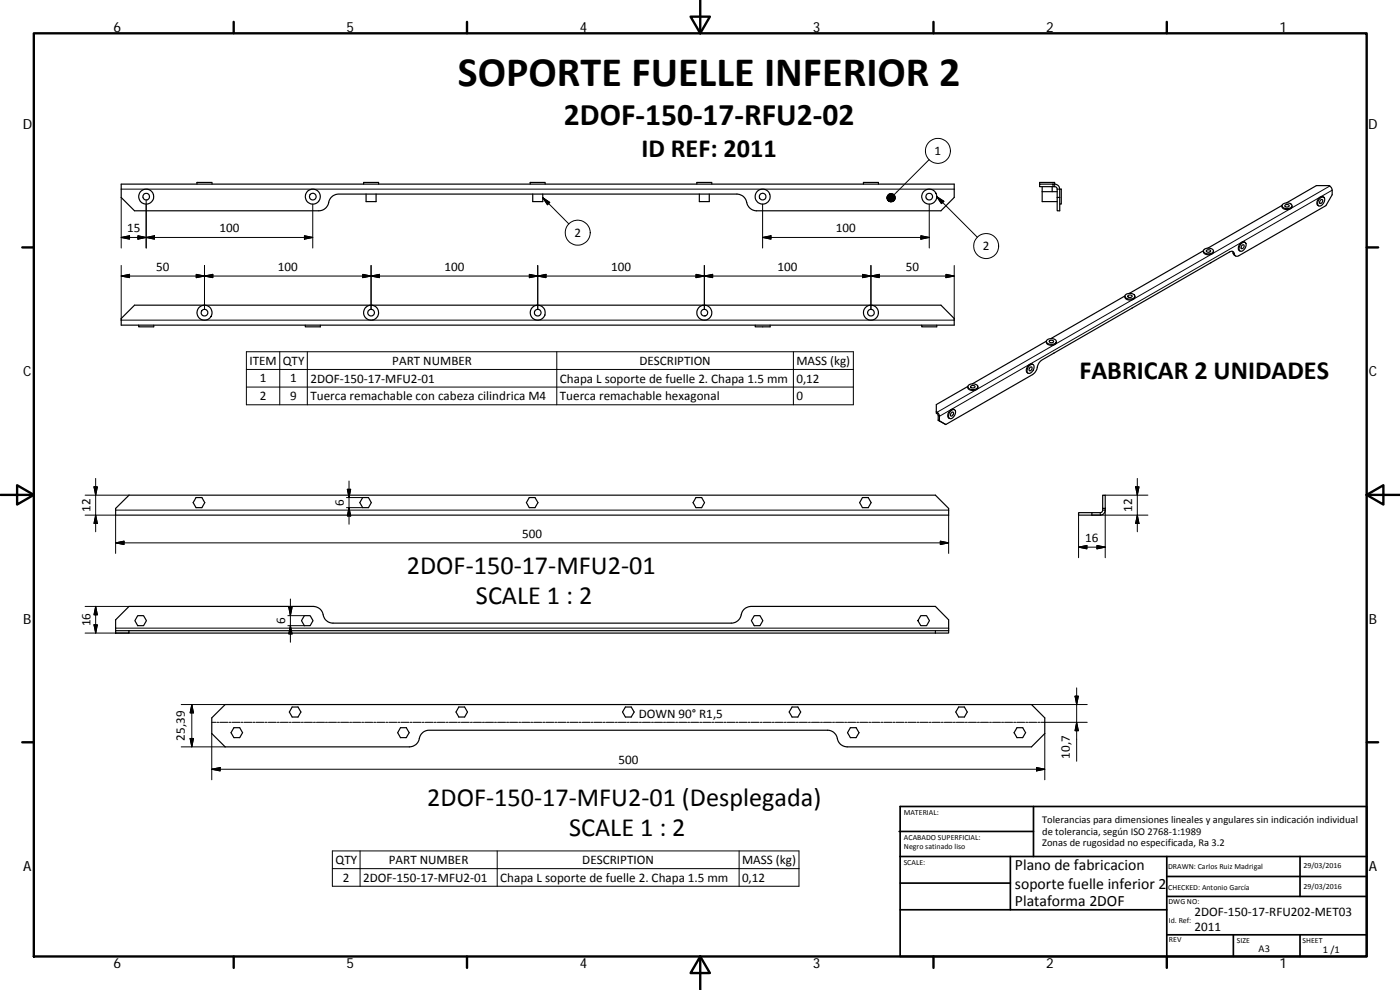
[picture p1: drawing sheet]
<svg xmlns="http://www.w3.org/2000/svg" width="420mm" height="297mm" viewBox="0 0 420 297" stroke-linecap="round" stroke-linejoin="round" font-family="sans-serif">
<g fill="none" stroke="#000" stroke-width=".36">
<path d="M36.4 55.2h250v4l-4 4h-55.3a3.4 3.4 0 0 1-3.3-3.3 2.99 2.99 0 0 0-2.6-1.7h-119.6a3.4 3.4 0 0 0-3.2 3.3 2.99 2.99 0 0 1-2.7 1.7h-55.3l-4-4zM59.1 55.2v-.5h4.5v.5M109.1 55.2v-.5h4.5v.5M109.9 58.2v2.3h3v-2.3M159.1 55.2v-.5h4.5v.5M159.9 58.2v2.3h3v-2.3M209.1 55.2v-.5h4.5v.5M209.9 58.2v2.3h3v-2.3M259.1 55.2v-.5h4.5v.5M312 55.2v-.5h4.5v.5M312 55.2h4v.8h-4zM312.8 57.5v3h4.5"/>
<path d="M312.8 56v1.5M312.8 57.5h4.5M315.8 56v1.5M316 56h.7l.5 .4 .1 2.8M316 55.2h.5M316.5 55.2a1.52 1.52 0 0 1 1.5 1.5M317.3 59.2h.7M318 56.7h.5v4.5h-.5M318 56.7v6.5h-.7v-4M396.2 59.5a.82 .82 0 0 1 1.2-.2 .82 .82 0 0 1 0 1.2 1.3 1.3 0 0 1-1.8 1.1 1.96 1.96 0 0 1 .6-2.1zM396.4 60a.43 .43 0 0 1 .6 .1 .43 .43 0 0 1-.2 .6l-.3 .3a.39 .39 0 0 1-.5-.1 .39 .39 0 0 1 .1-.6zM397.3 59.2a1.58 1.58 0 0 0-2.1 1.7l.1 .5 .5 .4"/>
<path d="M361.2 75.3a1.6 1.6 0 0 0 2.5 .9l.4-.3 .1-.6M361.2 75.2l-22.3 12.8M361.4 74.8a1.89 1.89 0 0 1 2.8 .5 1.76 1.76 0 0 1-3 0zM362.2 75.1a.58 .58 0 0 1 .7-.2 .58 .58 0 0 1 .3 .6 .65 .65 0 0 1-.7 .2 .65 .65 0 0 1-.4-.5zM363.4 78.8l-.1 .1M369.9 75.4l.4 1.1 .5 .3M372.5 73.1a.8 .8 0 0 1 1.2-.3 .8 .8 0 0 1 .2 1.2 1.42 1.42 0 0 1-1.9 1.2 1.8 1.8 0 0 1 .5-2.1zM372.8 73.5a.48 .48 0 0 1 .7 .4 .48 .48 0 0 1-.4 .6 .37 .37 0 0 1-.6 0 .37 .37 0 0 1 0-.5zM373.7 72.7a1.56 1.56 0 0 0-2.1 1.8l.1 .4 .5 .4M384.7 61.7a1.58 1.58 0 0 0 2.6 .9l.3-.2 .1-.7M384.8 61.6l-22.3 12.8M384.9 61.4a1.81 1.81 0 0 1 2.8 .4 1.72 1.72 0 0 1-3-.1z"/>
<path d="M385.6 61.6a.7 .7 0 0 1 .7-.3 .7 .7 0 0 1 .6 .5 .67 .67 0 0 1-.7 .3 .67 .67 0 0 1-.6-.5zM386.1 60.9l9-5.2h3.8a1.53 1.53 0 0 1 .9 1.4v1.3l-1.9 3.3-26.1 15a.96 .96 0 0 1-1.1 .1 .96 .96 0 0 1-.4-1.1l-.6-.3-.7 .2-56.3 32.4-.8 .8-.8 2.2-1.2 1.4-26.1 15M40.4 91.6h242l4 4v2h-250v-2zM41.6 97.6v.5h4.5v-.5M91.6 97.6v.5h4.5v-.5M226.6 97.6v.5h4.5v-.5M276.6 97.6v.5h4.5v-.5M337.6 88.9a1.54 1.54 0 0 0 2.6 .9l.4-.5v-.4M337.6 88.8l-22.2 12.8M337.8 88.4a1.71 1.71 0 0 1 2.8 .6 1.84 1.84 0 0 1-3-.1zM338.5 88.7a.73 .73 0 0 1 1.3 .3 .69 .69 0 0 1-.8 .3 .69 .69 0 0 1-.5-.6zM339.9 92.4l-.2 .1"/>
<path d="M290.5 116a1.58 1.58 0 0 0 2.5 .9l.4-.4 .1-.5M290.5 116l-9.5 5.4v2.6l.6 .6v1.5M290.7 115.6a1.96 1.96 0 0 1 2.8 .4 1.68 1.68 0 0 1-1.6 .9 1.68 1.68 0 0 1-1.4-1zM291.3 115.9a.69 .69 0 0 1 .7-.3 .69 .69 0 0 1 .6 .6 .7 .7 0 0 1-.8 .2 .7 .7 0 0 1-.5-.5zM309 109.7a.78 .78 0 0 1 1.1-.3 .78 .78 0 0 1 .2 1.1 1.41 1.41 0 0 1-2 1.3 2.03 2.03 0 0 1 .7-2.1zM309.1 110.2a.37 .37 0 0 1 .6 0 .37 .37 0 0 1 0 .5 .45 .45 0 0 1-.4 .5 .45 .45 0 0 1-.5-.3zM310 109.4a1.58 1.58 0 0 0-2 1.7l.1 .5 .4 .4M314 102.5a1.58 1.58 0 0 0 2.6 .9l.4-.5v-.4M314 102.4l-22.2 12.8M314.3 102a1.72 1.72 0 0 1 2.7 .6 1.83 1.83 0 0 1-3-.1zM314.9 102.3a.61 .61 0 0 1 .8-.3 .61 .61 0 0 1 .3 .7 .63 .63 0 0 1-.7 .2 .63 .63 0 0 1-.4-.6zM316.3 105.9l-.1 .1"/>
<path d="M281 123.6a1.5 1.5 0 0 1 .9 1.3v1.4M281.6 126.1l2.2 1.3M281.6 126.1l.3 .2M281.9 126.3l1.9 1.1M285.5 123.2a.77 .77 0 0 1 1.1-.2 .77 .77 0 0 1 .1 1.1 1.47 1.47 0 0 1-1.9 1.4 1.85 1.85 0 0 1 .7-2.3zM285.6 123.8a.36 .36 0 0 1 .5-.1 .36 .36 0 0 1 0 .6 .46 .46 0 0 1-.3 .5 .46 .46 0 0 1-.6-.3zM286.5 123a1.56 1.56 0 0 0-2.1 1.7l.1 .4 .5 .4M34.7 152.5l4-3.9h242l4 3.9v2.1h-250zM58.8 149.3h1.8l.9 1.5-.9 1.5h-1.8l-.8-1.5zM108.8 149.3h1.8l.8 1.5-.8 1.5h-1.8l-.8-1.5zM158.8 149.3h1.8l.8 1.5-.8 1.5h-1.8l-.8-1.5zM208.9 149.3h1.7l.8 1.5-.8 1.5h-1.7l-.9-1.5z"/>
<path d="M258.8 149.3h1.8l.8 1.5-.8 1.5h-1.8l-.8-1.5zM327.7 153.8v.8M330.9 152.5v.7l-.5 .6h-2.7M330.9 148.6h.8v3.9h-.8zM331.7 152.5a1.62 1.62 0 0 1-1.5 2.1h-6.5v-.8h4M34.7 189.2v-3.2l4-4.1h55.3a3.4 3.4 0 0 1 3.2 3.4 2.93 2.93 0 0 0 2.7 1.7h119.6a3.4 3.4 0 0 0 3.2-3.3 2.93 2.93 0 0 1 2.7-1.8h55.3l4 4.1v3.2M34.7 189.2h4v.7h-4zM38.7 189.2h246M38.7 189.9h242M41.3 184.7h1.8l.9 1.5-.9 1.5h-1.8l-.8-1.5zM91.3 184.7h1.8l.8 1.5-.8 1.5h-1.8l-.8-1.5zM226.4 184.7h1.7l.8 1.5-.8 1.5h-1.7l-.9-1.5z"/>
<path d="M276.3 184.7h1.8l.8 1.5-.8 1.5h-1.8l-.8-1.5zM280.7 189.2v.7M284.7 189.2v.7h-4M63.6 215.4l4-4h242l4 4v4.7l-4 4h-55.4a3.4 3.4 0 0 1-3.2-3.3 2.98 2.98 0 0 0-2.7-1.7h-119.5a3.4 3.4 0 0 0-3.2 3.3 3.2 3.2 0 0 1-2.7 1.7h-55.3l-4-4zM70.2 218.3h1.7l.9 1.5-.9 1.5h-1.7l-.9-1.5zM87.7 212.1h1.7l.9 1.5-.9 1.5h-1.7l-.9-1.5zM120.2 218.3h1.7l.9 1.5-.9 1.5h-1.7l-.9-1.5zM137.7 212.1h1.7l.9 1.5-.9 1.5h-1.7l-.8-1.5zM187.7 212.1h1.7l.9 1.5-.9 1.5h-1.7l-.9-1.5zM237.7 212.1h1.7l.9 1.5-.9 1.5h-1.7l-.9-1.5zM255.2 218.3h1.7l.9 1.5-.9 1.5h-1.7l-.9-1.5zM287.7 212.1h1.7l.9 1.5-.9 1.5h-1.7l-.9-1.5z"/>
<path d="M305.2 218.3h1.7l.9 1.5-.9 1.5h-1.7l-.9-1.5z"/>
<circle cx="43.9" cy="59" r="2.25"/>
<circle cx="43.9" cy="59" r=".99"/>
<circle cx="93.9" cy="59" r="1"/>
<circle cx="93.9" cy="59" r="2.25"/>
<circle cx="228.9" cy="59" r="2.25"/>
<circle cx="228.9" cy="59" r="1.01"/>
<circle cx="278.9" cy="59" r=".99"/>
<circle cx="278.9" cy="59" r="2.25"/>
<circle cx="61.4" cy="93.8" r=".99"/>
<circle cx="61.4" cy="93.8" r="2.25"/>
<circle cx="111.4" cy="93.8" r="1"/>
<circle cx="111.4" cy="93.8" r="2.25"/>
<circle cx="161.4" cy="93.8" r="2.26"/>
<circle cx="161.4" cy="93.8" r="1.01"/>
<circle cx="211.4" cy="93.8" r="1"/>
<circle cx="211.4" cy="93.8" r="2.26"/>
<circle cx="261.4" cy="93.8" r="1"/>
<circle cx="261.4" cy="93.8" r="2.24"/>
</g>
<g fill="none" stroke="#000" stroke-width=".3">
<path d="M36.4 59.2v15.2M36.4 56.7h250M43.9 60v14.4M162.9 59.3l2.1 1.4-.7 .7zM162.9 59.3l7.8 7.9M278.8 47.9l-10.5 10.5M281.1 59l12.2 12.2M281.1 59l2.2 1.4-.8 .7zM316.5 55.2v.8M317.3 56.7h.7M399.1 55.8l-117.9 67.9v.4M399.8 57.1l-117.9 67.8-.3-.2"/>
<path d="M36.4 79.7v16.4h250v-16.4M36.4 71.2l2.5-.5v1.1zM36.4 71.2h57.5M41.4 70.7l2.5 .5-2.5 .6zM43.9 71.2l2.5-.5v1.1zM61.4 79.7v13.1M91.4 70.7l2.5 .5-2.5 .6zM93.9 61.2v13.2M111.4 79.7v13.1M161.4 79.7v13.1M211.4 79.7v13.1M228.9 61.2v13.2"/>
<path d="M228.9 71.2l2.5-.5v1.1zM228.9 71.2h50M261.4 79.7v13.1M276.4 70.7l2.5 .5-2.5 .6zM278.9 61.2v13.2M370.1 75.9l.3 .2M36.4 82.8l2.5-.5v1zM36.4 82.8h250M58.9 82.3l2.5 .5-2.5 .5zM61.4 82.8l2.5-.5v1zM108.9 82.3l2.5 .5-2.5 .5zM111.4 82.8l2.5-.5v1z"/>
<path d="M158.9 82.3l2.5 .5-2.5 .5zM161.4 82.8l2.5-.5v1zM208.9 82.3l2.5 .5-2.5 .5zM211.4 82.8l2.5-.5v1zM258.9 82.3l2.5 .5-2.5 .5zM261.4 82.8l2.5-.5v1zM283.9 82.3l2.5 .5-2.5 .5zM73.9 105.5h182.2v16h-182.2zM73.9 110.8h182.2M73.9 116.1h182.2M84 105.5v16M92.2 105.5v16"/>
<path d="M167.1 105.5v16M238.1 105.5v16M25.5 154.6h9.2v11.5M25.5 148.6h13.2M28.2 146.1h1l-.5 2.5zM28.7 143.6v16M28.7 154.6l.5 2.5h-1zM34.7 153.1h250M104 152.3h4.8M104 149.3h4.8M104.2 146.8h1.1l-.6 2.5zM104.7 144.3v13"/>
<path d="M104.7 152.3l.6 2.5h-1.1zM284.7 154.6v11.5M323.7 154.6v12.7M327.7 154.6h16.8M330.2 153.8v.8M330.9 153.1h.8M331.7 152.5v14.8M331.7 148.6h12.8M340.8 146.1h1l-.5 2.5zM341.3 143.6v16M341.3 154.6l.5 2.5h-1zM34.7 162.9l2.5-.5v1z"/>
<path d="M34.7 162.9h250M87.2 179.7v13M282.2 162.4l2.5 .5-2.5 .5zM323.7 164.2l2.5-.5v1zM323.7 164.2h8M329.2 163.7l2.5 .5-2.5 .5zM25.5 181.9h13.2M25.5 189.9h13.2M28.2 187.5h1l-.5 2.4zM28.7 181.9v8M28.7 181.9l.5 2.6h-1zM34.7 188.5h250"/>
<path d="M86.4 187.7h4.9M86.4 184.7h4.9M86.7 182.2h1l-.5 2.5zM87.2 187.7l.5 2.5h-1zM54.4 211.4h13.2M57.6 211.4v12.7M57.6 211.4l.5 2.5h-1zM63.6 216.7h1.2M65.1 216.7h.6M66 216.7h2.4M68.7 216.7h.6M69.6 216.7h2.4"/>
<path d="M72.3 216.7h.6M73.2 216.7h2.5M76 216.7h.5M76.8 216.7h2.5M79.6 216.7h.6M80.5 216.7h2.4M83.2 216.7h.6M84.1 216.7h2.4M86.8 216.7h.6M87.7 216.7h2.4M90.4 216.7h.6M91.3 216.7h2.5"/>
<path d="M94.1 216.7h.6M95 216.7h2.4M97.7 216.7h.6M98.6 216.7h2.4M101.3 216.7h.6M102.2 216.7h2.4M104.9 216.7h.6M105.8 216.7h2.4M108.6 216.7h.5M109.5 216.7h2.4M112.2 216.7h.6M113.1 216.7h2.4"/>
<path d="M115.8 216.7h.6M116.7 216.7h2.4M119.4 216.7h.6M120.3 216.7h2.4M123.1 216.7h.6M124 216.7h2.4M126.7 216.7h.6M127.6 216.7h2.4M130.3 216.7h.6M131.2 216.7h2.4M133.9 216.7h.6M134.8 216.7h2.5"/>
<path d="M137.5 216.7h.6M138.4 216.7h2.5M141.2 216.7h.6M142.1 216.7h2.4M144.8 216.7h.6M145.7 216.7h2.4M148.4 216.7h.6M149.3 216.7h2.4M152 216.7h.6M152.9 216.7h2.5M155.7 216.7h.5M156.6 216.7h2.4"/>
<path d="M159.3 216.7h.6M160.2 216.7h2.4M162.9 216.7h.6M163.8 216.7h2.4M166.5 216.7h.6M167.4 216.7h2.4M170.1 216.7h.7M171.1 216.7h2.4M173.8 216.7h.6M174.7 216.7h2.4M177.4 216.7h.6M178.3 216.7h2.4"/>
<path d="M181 216.7h.6M181.9 216.7h2.5M184.6 216.7h.7M185.5 216.7h2.5M188.2 216.7h.7M189.2 216.7h2.4M191.9 216.7h.6M192.8 216.7h2.4M195.5 216.7h.6M196.4 216.7h2.4M199.1 216.7h.6M200 216.7h2.4"/>
<path d="M202.8 216.7h.6M203.7 216.7h2.4M206.4 216.7h.6M207.3 216.7h2.4M210 216.7h.6M210.9 216.7h2.4M213.6 216.7h.6M214.6 216.7h2.4M217.3 216.7h.6M218.2 216.7h2.4M220.9 216.7h.6M221.8 216.7h2.4"/>
<path d="M224.5 216.7h.6M225.4 216.7h2.4M228.1 216.7h.6M229 216.7h2.4M231.7 216.7h.7M232.7 216.7h2.4M235.4 216.7h.6M236.3 216.7h2.4M239 216.7h.6M239.9 216.7h2.4M242.6 216.7h.6M243.5 216.7h2.4"/>
<path d="M246.2 216.7h.6M247.1 216.7h2.4M249.9 216.7h.6M250.8 216.7h2.4M253.5 216.7h.6M254.4 216.7h2.4M257.1 216.7h.6M258 216.7h2.4M260.7 216.7h.6M261.6 216.7h2.4M264.4 216.7h.6M265.3 216.7h2.4"/>
<path d="M268 216.7h.6M268.9 216.7h2.4M271.6 216.7h.6M272.5 216.7h2.4M275.2 216.7h.6M276.1 216.7h2.5M278.8 216.7h.7M279.7 216.7h2.5M282.5 216.7h.6M283.4 216.7h2.4M286.1 216.7h.6M287 216.7h2.4"/>
<path d="M289.7 216.7h.6M290.6 216.7h2.4M293.3 216.7h.7M294.2 216.7h2.5M297 216.7h.5M297.9 216.7h2.4M300.6 216.7h.6M301.5 216.7h2.4M304.2 216.7h.6M305.1 216.7h2.4M307.8 216.7h.6M308.7 216.7h2.4"/>
<path d="M309.6 211.4h16.7M311.5 216.7h.6M322.6 208.9h1l-.5 2.5zM323.1 206.4v22M323.1 216.7l.5 2.5h-1zM326.3 216.7h-13.9M54.4 224.1h13.2M57.1 221.6h1l-.5 2.5zM63.6 230.8l2.5-.5v1zM63.6 230.8h250M63.6 220.1v13.9M311.1 230.3l2.5 .5-2.5 .5z"/>
<path d="M313.6 220.1v13.9M99.7 255.3h140.1v10.6h-140.1zM108.1 255.3v10.6M149.2 255.3v10.6M221.8 255.3v10.6M99.7 260.6h140.1"/>
<circle cx="281.5" cy="45.3" r="3.7"/>
<circle cx="173.4" cy="69.8" r="3.7"/>
<circle cx="296" cy="73.8" r="3.8"/>
</g>
<g fill="none" stroke="#000" stroke-width=".71">
<path d="M10.1 10h400.1v277h-400.1zM70.1 6.6v3.4M140.2 6.6v3.4M207.3 5h5.8l-2.9 5zM210.2 0v10M280.2 6.6v3.4M350.2 6.6v3.4M6.7 74.2h3.4M410.2 74.2h3.4M.2 148.5h9.9M5.1 145.6l5 2.9-5 2.9zM410.2 148.5l5-2.9v5.8z"/>
<path d="M410.2 148.5h9.9M6.7 222.7h3.4M410.2 222.7h3.4M70.1 287v3.4M140.2 287v3.4M210.2 287l2.9 5h-5.8zM210.2 287v10M280.2 287v3.4M350.2 287v3.4"/>
</g>
<g fill="none" stroke="#000" stroke-width=".51">
<path d="M269.8 249.5h40.4M270.1 257h140.1M270.1 242h140.1v45h-140.1zM303.2 257v16M310.2 242v15M350.2 257v30M390.2 257v12M270.1 273h80.1M270.1 265h33.1M350.2 269h60M350.2 263h60M350.2 280.5h60"/>
<path d="M370.2 280.5v6.5M390.2 280.5v6.5"/>
</g>
<g fill="#000" stroke="#000" stroke-width=".3">
<path d="M36.4 71.2l2.5-.5v1.1zM41.4 70.7l2.5 .5-2.5 .6zM43.9 71.2l2.5-.5v1.1zM91.4 70.7l2.5 .5-2.5 .6zM162.9 59.3l2.1 1.4-.7 .7zM228.9 71.2l2.5-.5v1.1zM266.6 60.2l.4 .3zM266.6 60.2l.7 .4zM266.6 60.2l.9 .4zM266.6 60.2l1.2 .3zM266.6 60.2l1.5 .2zM266.6 60.2h1.7l-.2 .2z"/>
<path d="M266.6 60.2l1.8-.2-.1 .2zM266.6 60.2l2-.4-.2 .2zM266.6 60.2l2.1-.6-.1 .2zM266.6 60.2l2.1-.9v.3zM266.6 60.2l2.1-1.2v.3zM266.6 60.2l2-1.4 .1 .2zM266.6 60.2l1.8-1.7 .2 .3zM268.2 58.3l.2 .2-1.8 1.7zM268 58.2l.2 .1-1.6 1.9zM267.7 58.1l.3 .1-1.4 2zM267.5 58.1h.2l-1.1 2.1zM267.2 58.1h.3l-.9 2.1z"/>
<path d="M266.9 58.2l.3-.1-.6 2.1zM266.7 58.3l.2-.1-.3 2zM266.5 58.5l.2-.2-.1 1.9zM266.5 58.5l.1 1.7-.2-1.5zM266.4 58.7l.2 1.5-.4-1.3zM266.2 58.9l.4 1.3zM266.2 59.2l.4 1zM266.2 59.5l.4 .7zM266.3 59.7l.3 .5zM266.4 60l.2 .2zM276.4 70.7l2.5 .5-2.5 .6zM281.1 59l2.2 1.4-.8 .7z"/>
<path d="M36.4 82.8l2.5-.5v1zM58.9 82.3l2.5 .5-2.5 .5zM61.4 82.8l2.5-.5v1zM108.9 82.3l2.5 .5-2.5 .5zM111.4 82.8l2.5-.5v1zM158.9 82.3l2.5 .5-2.5 .5zM161.4 82.8l2.5-.5v1zM208.9 82.3l2.5 .5-2.5 .5zM211.4 82.8l2.5-.5v1zM258.9 82.3l2.5 .5-2.5 .5zM261.4 82.8l2.5-.5v1zM283.9 82.3l2.5 .5-2.5 .5z"/>
<path d="M28.2 146.1h1l-.5 2.5zM28.7 154.6l.5 2.5h-1zM104.2 146.8h1.1l-.6 2.5zM104.7 152.3l.6 2.5h-1.1zM340.8 146.1h1l-.5 2.5zM341.3 154.6l.5 2.5h-1zM34.7 162.9l2.5-.5v1zM282.2 162.4l2.5 .5-2.5 .5zM323.7 164.2l2.5-.5v1zM329.2 163.7l2.5 .5-2.5 .5zM28.2 187.5h1l-.5 2.4zM28.7 181.9l.5 2.6h-1z"/>
<path d="M86.7 182.2h1l-.5 2.5zM87.2 187.7l.5 2.5h-1zM57.6 211.4l.5 2.5h-1zM322.6 208.9h1l-.5 2.5zM323.1 216.7l.5 2.5h-1zM57.1 221.6h1l-.5 2.5zM63.6 230.8l2.5-.5v1zM311.1 230.3l2.5 .5-2.5 .5z"/>
</g>
<text font-size="12.6" x="137.4" y="25.9">SOPORTE FUELLE INFERIOR 2</text>
<text font-size="9.4" x="169.2" y="37.6">2DOF‐150‐17‐RFU2‐02</text>
<g font-size="7.9">
<text x="192.5" y="47.1">ID REF: 2011</text>
<text x="323.9" y="113.6">FABRICAR 2 UNIDADES</text>
<text x="122.1" y="172.1">2DOF‐150‐17‐MFU2‐01</text>
<text x="142.8" y="181.1">SCALE 1 : 2</text>
<text x="128.2" y="241.7">2DOF‐150‐17‐MFU2‐01 (Desplegada)</text>
<text x="170.8" y="250.7">SCALE 1 : 2</text>
</g>
<g font-size="4.7">
<text x="304.6" y="261.2">Plano de fabricacion</text>
<text x="304.6" y="266.6">soporte fuelle inferior 2</text>
<text x="304.6" y="272">Plataforma 2DOF</text>
</g>
<g font-size="4.2">
<text x="34" y="9.6">6</text>
<text x="104" y="9.6">5</text>
<text x="174" y="9.6">4</text>
<text x="244" y="9.6">3</text>
<text x="314" y="9.6">2</text>
<text x="384" y="9.6">1</text>
<text x="6.8" y="38.7">D</text>
<text x="410.6" y="38.7">D</text>
<text x="7" y="112.9">C</text>
<text x="410.8" y="112.9">C</text>
<text x="7" y="187.1">B</text>
<text x="410.8" y="187.1">B</text>
<text x="7" y="261.3">A</text>
<text x="410.8" y="261.3">A</text>
<text x="34" y="290.4">6</text>
<text x="104" y="290.4">5</text>
<text x="174" y="290.4">4</text>
<text x="244" y="290.4">3</text>
<text x="314" y="290.4">2</text>
<text x="384" y="290.4">1</text>
</g>
<g font-size="3.9">
<text x="280.5" y="46.5">1</text>
<text x="38.1" y="69.7">15</text>
<text x="65.9" y="69.7">100</text>
<text x="172.4" y="71.1">2</text>
<text x="250.9" y="69.7">100</text>
<text x="295" y="75.1">2</text>
<text x="46.9" y="81.3">50</text>
<text x="83.4" y="81.3">100</text>
<text x="133.4" y="81.3">100</text>
<text x="183.4" y="81.3">100</text>
<text x="233.4" y="81.3">100</text>
<text x="271.9" y="81.3">50</text>
<text x="74.9" y="109.5">ITEM</text>
<text x="84.9" y="109.5">QTY</text>
<text x="117.7" y="109.5">PART NUMBER</text>
<text x="191.9" y="109.5">DESCRIPTION</text>
<text x="239" y="109.6">MASS (kg)</text>
<text x="78" y="114.7">1</text>
<text x="87.1" y="114.7">1</text>
<text x="93.1" y="114.8">2DOF‐150‐17‐MFU2‐01</text>
<text x="168" y="114.9">Chapa L soporte de fuelle 2. Chapa 1.5 mm</text>
<text x="239" y="114.8">0,12</text>
<text x="78" y="120.1">2</text>
<text x="87.1" y="120.1">9</text>
<text x="93.1" y="120.2">Tuerca remachable con cabeza cilindrica M4</text>
<text x="168" y="120.2">Tuerca remachable hexagonal</text>
<text x="239" y="120.1">0</text>
<text x="27.2" y="153.5" transform="rotate(-90 27.2 153.5)">12</text>
<text x="103.2" y="151.8" transform="rotate(-90 103.2 151.8)">6</text>
<text x="339.8" y="153.5" transform="rotate(-90 339.8 153.5)">12</text>
<text x="156.7" y="161.3">500</text>
<text x="325.7" y="162.6">16</text>
<text x="27.2" y="188" transform="rotate(-90 27.2 188)">16</text>
<text x="85.6" y="187.2" transform="rotate(-90 85.6 187.2)">6</text>
<text x="191.7" y="215.4">DOWN 90° R1,5</text>
<text x="55.5" y="222.2" transform="rotate(-90 55.5 222.2)">25,39</text>
<text x="321" y="227.6" transform="rotate(-90 321 227.6)">10,7</text>
<text x="185.6" y="229.2">500</text>
<text x="100.7" y="259.2">QTY</text>
<text x="116.7" y="259.2">PART NUMBER</text>
<text x="174.8" y="259.2">DESCRIPTION</text>
<text x="222.7" y="259.3">MASS (kg)</text>
<text x="102.9" y="264.5">2</text>
<text x="109" y="264.5">2DOF‐150‐17‐MFU2‐01</text>
<text x="150.1" y="264.6">Chapa L soporte de fuelle 2. Chapa 1.5 mm</text>
<text x="222.7" y="264.5">0,12</text>
<text x="358.5" y="274.9">2DOF‐150‐17‐RFU202‐MET03</text>
<text x="358.5" y="279.4">2011</text>
</g>
<g font-size="3.1">
<text x="312.8" y="246.8">Tolerancias para dimensiones lineales y angulares sin indicación individual</text>
<text x="312.8" y="250.4">de tolerancia, según ISO 2768‐1:1989</text>
<text x="312.8" y="254">Zonas de rugosidad no especificada, Ra 3.2</text>
<text x="377.7" y="285.6">A3</text>
<text x="397" y="285.9">1 /1</text>
</g>
<g font-size="2.4">
<text x="271.2" y="244.4">MATERIAL:</text>
<text x="271.3" y="251.9">ACABADO SUPERFICIAL:</text>
<text x="271.3" y="254.6">Negro satinado liso</text>
<text x="271.2" y="259.7">SCALE:</text>
<text x="350.6" y="260.8">DRAWN: Carlos Ruiz Madrigal</text>
<text x="391.2" y="260.6">29/03/2016</text>
<text x="350.6" y="267">CHECKED: Antonio García</text>
<text x="391.2" y="266.6">29/03/2016</text>
<text x="350.7" y="271.4">DWG NO:</text>
<text x="350.8" y="276.8">Id. Ref:</text>
<text x="350.8" y="282.8">REV</text>
<text x="371.2" y="282.9">SIZE</text>
<text x="390.9" y="282.9">SHEET</text>
</g>
</svg>
